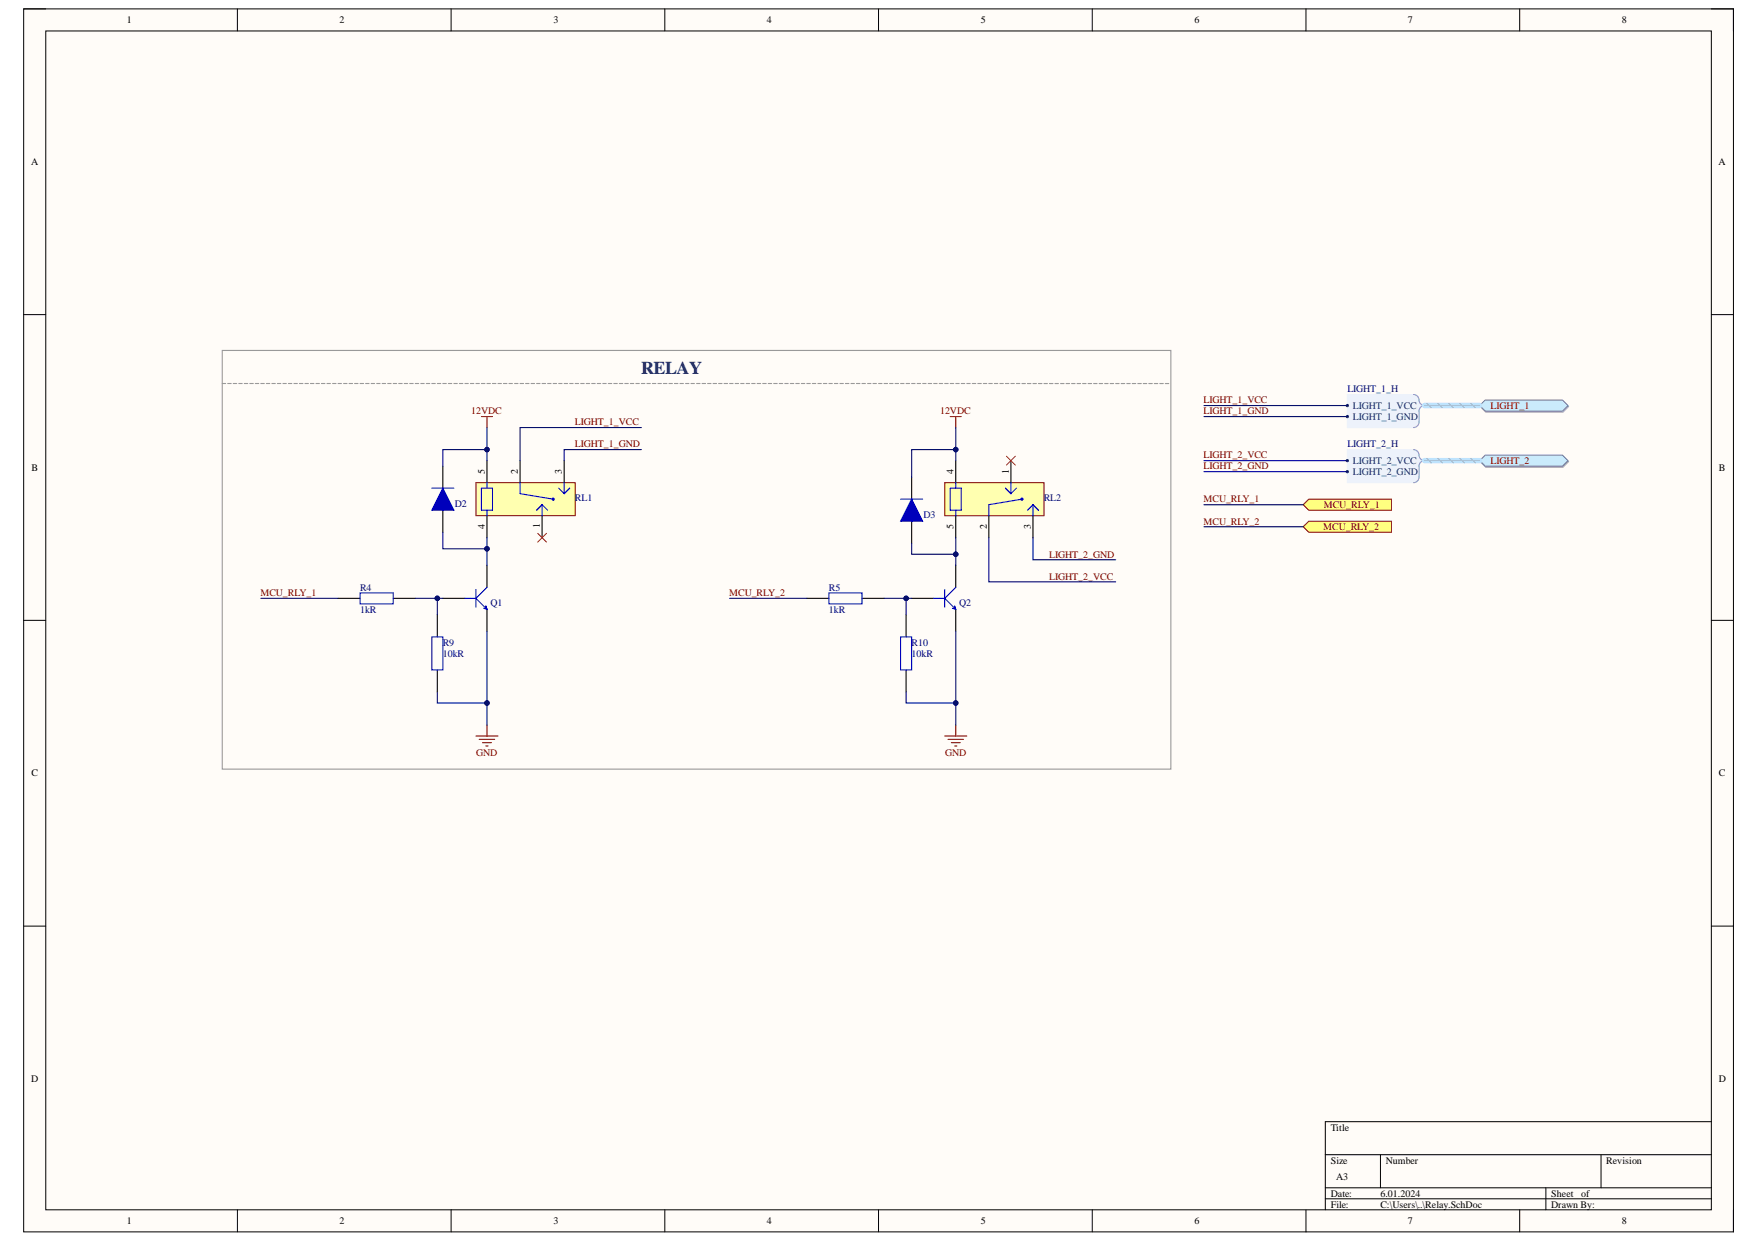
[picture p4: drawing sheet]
<svg xmlns="http://www.w3.org/2000/svg" width="297mm" height="210mm" viewBox="0 0 297 210" stroke-linecap="round" stroke-linejoin="round" font-family="sans-serif">
<path d="M4 1.5h288.7v206.5h-288.7z" fill-rule="evenodd" fill="#fffcf8"/>
<path d="M4 1.5h288.7v206.5h-288.7z" fill="none" stroke="#000" stroke-width=".17"/>
<path d="M7.7 5.2h281.3v199.1h-281.3z" fill-rule="evenodd" fill="#fffcf8"/>
<g fill="none" stroke="#000" stroke-width=".17">
<path d="M4 1.5h3.7M7.7 5.2h281.3v199.1h-281.3zM40.1 1.5v3.7M76.2 1.5v3.7M112.3 1.5v3.7M148.4 1.5v3.7M184.4 1.5v3.7M220.5 1.5v3.7M256.6 1.5v3.7M289 1.5h3.7v3.7M4 53.1h3.7M289 53.1h3.7"/>
<path d="M4 104.8h3.7M289 104.8h3.7M4 156.4h3.7M289 156.4h3.7M223.8 195h65.2M233.1 195v5.6M270.4 195v5.6M289 189.4h-65.2v14.9M40.1 204.3v3.7M76.2 204.3v3.7M112.3 204.3v3.7M148.4 204.3v3.7"/>
<path d="M184.4 204.3v3.7M220.5 204.3v3.7M223.8 200.6h65.2M223.8 202.4h65.2M256.6 204.3v3.7M261 200.6v3.7M292.7 204.3v3.7"/>
</g>
<path d="M80.4 81.5h16.7v5.6h-16.7z" fill-rule="evenodd" fill="#ffffb0"/>
<path d="M80.4 81.5h16.7v5.6h-16.7z" fill="none" stroke="#800000" stroke-width=".17"/>
<path d="M82.2 77.8v3.7M87.8 77.8v3.7M95.3 77.8v3.7M82.2 87.1v3.7M91.5 87.1v3.7" fill="none" stroke="#000" stroke-width=".19"/>
<path d="M81.3 82.4h1.9v3.8h-1.9zM82.2 81.5v.9M82.2 86.2v.9M87.8 81.5v1.9l5.6 .9" fill="none" stroke="#00f" stroke-width=".19"/>
<circle cx="93.4" cy="84.3" r=".19" fill="#00f"/>
<g fill="none" stroke="#00f" stroke-width=".19">
<path d="M72.9 82.4h3.7M91.5 85.2v1.9M91.5 85.2l-.9 1M91.5 85.2l1 1M94.3 82.4l1 1M95.3 81.5v1.9M96.2 82.4l-.9 1"/>
<circle cx="93.4" cy="84.3" r=".19"/>
</g>
<path d="M37.5 59.2h160.2v70.7h-160.2z" fill="none" stroke="#999" stroke-width=".19"/>
<path d="M81.3 70.3h1.9M82.2 70.3v1.9" fill="none" stroke="#800000" stroke-width=".19"/>
<path d="M74.8 78.7v3.7M74.8 86.2v3.7" fill="none" stroke="#000" stroke-width=".19"/>
<path d="M74.8 82.4l1.8 3.8h-3.7z" fill="#00f"/>
<path d="M74.8 82.4l1.8 3.8h-3.7zM80.4 99.6v2.9M82.2 99.2l-1.8 1.8M60.8 100.1h5.6v1.9h-5.6zM72.9 107.6h1.9v5.5h-1.9zM78.5 101h1.9M80.4 101l1.8 1.9M81.7 102.7l.5 .2M82 102.3l.2 .6" fill="none" stroke="#00f" stroke-width=".19"/>
<path d="M90.8 90.1l1.5 1.5M92.3 90.1l-1.5 1.5" fill="none" stroke="#f00" stroke-width=".17"/>
<path d="M82.2 95.5v3.7M57.1 101h3.7M66.4 101h3.7M73.8 103.8v3.8M73.8 113.1v3.8M74.8 101h3.7M82.2 102.9v3.7" fill="none" stroke="#000" stroke-width=".19"/>
<path d="M80.4 124.3h3.7M80.9 124.9h2.6M81.5 125.4h1.5M82 126h.4M82.2 122.4v1.9" fill="none" stroke="#800000" stroke-width=".19"/>
<path d="M159.5 81.5h16.8v5.6h-16.8z" fill-rule="evenodd" fill="#ffffb0"/>
<path d="M159.5 81.5h16.8v5.6h-16.8z" fill="none" stroke="#800000" stroke-width=".17"/>
<path d="M161.4 77.8v3.7M170.7 77.8v3.7M161.4 87.1v3.7M167 87.1v3.7M174.4 87.1v3.7" fill="none" stroke="#000" stroke-width=".19"/>
<path d="M160.5 82.4h1.8v3.8h-1.8zM161.4 81.5v.9M161.4 86.2v.9M172.6 84.3l-5.6 .9v1.9" fill="none" stroke="#00f" stroke-width=".19"/>
<circle cx="172.6" cy="84.3" r=".19" fill="#00f"/>
<g fill="none" stroke="#00f" stroke-width=".19">
<path d="M152.1 84.3h3.7M169.8 82.4l.9 1M170.7 81.5v1.9M171.6 82.4l-.9 1M174.4 85.2v1.9M174.4 85.2l1 1M174.4 85.2l-.9 1"/>
<circle cx="172.6" cy="84.3" r=".19"/>
</g>
<path d="M160.5 70.3h1.8M161.4 70.3v1.9" fill="none" stroke="#800000" stroke-width=".19"/>
<path d="M153.9 80.6v3.7M153.9 88v3.7" fill="none" stroke="#000" stroke-width=".19"/>
<path d="M153.9 84.3l1.9 3.7h-3.7z" fill="#00f"/>
<path d="M153.9 84.3l1.9 3.7h-3.7zM159.5 99.6v2.9M161.4 99.2l-1.9 1.8M140 100.1h5.6v1.9h-5.6zM152.1 107.6h1.8v5.5h-1.8zM157.7 101h1.8M159.5 101l1.9 1.9M160.8 102.7l.6 .2M161.2 102.3l.2 .6" fill="none" stroke="#00f" stroke-width=".19"/>
<path d="M170 77l1.5 1.5M171.5 77l-1.5 1.5" fill="none" stroke="#f00" stroke-width=".17"/>
<path d="M161.4 95.5v3.7M136.2 101h3.8M145.6 101h3.7M153 103.8v3.8M153 113.1v3.8M153.9 101h3.8M161.4 102.9v3.7" fill="none" stroke="#000" stroke-width=".19"/>
<path d="M159.5 124.3h3.8M160.1 124.9h2.6M160.7 125.4h1.4M161.2 126h.4M161.4 122.4v1.9" fill="none" stroke="#800000" stroke-width=".19"/>
<g fill="none" stroke="#999" stroke-width=".19">
<path d="M37.5 64.8h.6M38.5 64.8h.5M39.4 64.8h.6M40.3 64.8h.6M41.3 64.8h.5M42.2 64.8h.6M43.1 64.8h.6M44 64.8h.6M45 64.8h.6M45.9 64.8h.6M46.8 64.8h.6M47.8 64.8h.6"/>
<path d="M48.7 64.8h.6M49.6 64.8h.6M50.6 64.8h.6M51.5 64.8h.6M52.4 64.8h.6M53.4 64.8h.5M54.3 64.8h.6M55.2 64.8h.6M56.2 64.8h.5M57.1 64.8h.6M58 64.8h.6M58.9 64.8h.6"/>
<path d="M59.9 64.8h.6M60.8 64.8h.6M61.7 64.8h.6M62.7 64.8h.6M63.6 64.8h.6M64.5 64.8h.6M65.5 64.8h.5M66.4 64.8h.6M67.3 64.8h.6M68.3 64.8h.5M69.2 64.8h.6M70.1 64.8h.6"/>
<path d="M71.1 64.8h.5M72 64.8h.6M72.9 64.8h.6M73.8 64.8h.6M74.8 64.8h.6M75.7 64.8h.6M76.6 64.8h.6M77.6 64.8h.6M78.5 64.8h.6M79.4 64.8h.6M80.4 64.8h.5M81.3 64.8h.6"/>
<path d="M82.2 64.8h.6M83.2 64.8h.5M84.1 64.8h.6M85 64.8h.6M86 64.8h.5M86.9 64.8h.6M87.8 64.8h.6M88.8 64.8h.5M89.7 64.8h.6M90.6 64.8h.6M91.5 64.8h.6M92.5 64.8h.6"/>
<path d="M93.4 64.8h.6M94.3 64.8h.6M95.3 64.8h.6M96.2 64.8h.6M97.1 64.8h.6M98.1 64.8h.5M99 64.8h.6M99.9 64.8h.6M100.9 64.8h.5M101.8 64.8h.6M102.7 64.8h.6M103.7 64.8h.5"/>
<path d="M104.6 64.8h.6M105.5 64.8h.6M106.4 64.8h.6M107.4 64.8h.6M108.3 64.8h.6M109.2 64.8h.6M110.2 64.8h.6M111.1 64.8h.6M112 64.8h.6M113 64.8h.5M113.9 64.8h.6M114.8 64.8h.6"/>
<path d="M115.8 64.8h.5M116.7 64.8h.6M117.6 64.8h.6M118.6 64.8h.5M119.5 64.8h.6M120.4 64.8h.6M121.3 64.8h.6M122.3 64.8h.6M123.2 64.8h.6M124.1 64.8h.6M125.1 64.8h.6M126 64.8h.6"/>
<path d="M126.9 64.8h.6M127.9 64.8h.6M128.8 64.8h.6M129.7 64.8h.6M130.7 64.8h.5M131.6 64.8h.6M132.5 64.8h.6M133.5 64.8h.5M134.4 64.8h.6M135.3 64.8h.6M136.2 64.8h.6M137.2 64.8h.6"/>
<path d="M138.1 64.8h.6M139 64.8h.6M140 64.8h.6M140.9 64.8h.6M141.8 64.8h.6M142.8 64.8h.5M143.7 64.8h.6M144.6 64.8h.6M145.6 64.8h.5M146.5 64.8h.6M147.4 64.8h.6M148.4 64.8h.5"/>
<path d="M149.3 64.8h.6M150.2 64.8h.6M151.2 64.8h.5M152.1 64.8h.6M153 64.8h.6M153.9 64.8h.6M154.9 64.8h.6M155.8 64.8h.6M156.7 64.8h.6M157.7 64.8h.6M158.6 64.8h.6M159.5 64.8h.6"/>
<path d="M160.5 64.8h.5M161.4 64.8h.6M162.3 64.8h.6M163.3 64.8h.5M164.2 64.8h.6M165.1 64.8h.6M166.1 64.8h.5M167 64.8h.6M167.9 64.8h.6M168.8 64.8h.6M169.8 64.8h.6M170.7 64.8h.6"/>
<path d="M171.6 64.8h.6M172.6 64.8h.6M173.5 64.8h.6M174.4 64.8h.6M175.4 64.8h.5M176.3 64.8h.6M177.2 64.8h.6M178.2 64.8h.5M179.1 64.8h.6M180 64.8h.6M181 64.8h.5M181.9 64.8h.6"/>
<path d="M182.8 64.8h.6M183.8 64.8h.5M184.7 64.8h.6M185.6 64.8h.6M186.5 64.8h.6M187.5 64.8h.6M188.4 64.8h.6M189.3 64.8h.6M190.3 64.8h.6M191.2 64.8h.6M192.1 64.8h.6M193.1 64.8h.5"/>
<path d="M194 64.8h.6M194.9 64.8h.6M195.9 64.8h.5M196.8 64.8h.6"/>
</g>
<path d="M220.1 85.2l.9-.9h14v1.9h-14z" fill-rule="evenodd" fill="#ffff80"/>
<path d="M220.1 85.2l.9-.9h14v1.9h-14z" fill="none" stroke="#800000" stroke-width=".17"/>
<path d="M220.1 89l.9-1h14v1.9h-14z" fill-rule="evenodd" fill="#ffff80"/>
<path d="M220.1 89l.9-1h14v1.9h-14z" fill="none" stroke="#800000" stroke-width=".17"/>
<path d="M227.5 66.6h11.2a.96 .96 0 0 1 .9 1.2l.3 .4 .4 .3-.4 .3-.3 .4v2.1l-.1 .4-.3 .4-.5 .1h-11.2z" fill-rule="evenodd" fill="#edf2fb"/>
<path d="M227.5 66.6h11.2a.96 .96 0 0 1 .9 1.2l.3 .4 .4 .3-.4 .3-.3 .4v2.1l-.1 .4-.3 .4-.5 .1h-11.2z" fill="none" stroke="#edf2fb" stroke-width=".17"/>
<path d="M238.7 66.6a1.08 1.08 0 0 1 1 1.3l.5 .5 .4 .1a.93 .93 0 0 0-1 .9v1.9a.92 .92 0 0 1-.9 .9" fill="none" stroke="#8f9ec9" stroke-width=".19"/>
<circle cx="227.5" cy="68.5" r=".19" fill="#003a70"/>
<circle cx="227.5" cy="68.5" r=".19" fill="none" stroke="#003a70" stroke-width=".17"/>
<circle cx="227.5" cy="70.3" r=".19" fill="#003a70"/>
<circle cx="227.5" cy="70.3" r=".19" fill="none" stroke="#003a70" stroke-width=".17"/>
<path d="M250.9 67.7h13l1 1-1 .9h-13l-.9-.9z" fill-rule="evenodd" fill="#b4c3ca"/>
<path d="M250.9 67.7h13l1 1-1 .9h-13l-.9-.9z" fill="none" stroke="#a0afb6" stroke-width=".17"/>
<path d="M249.9 68.5l.9-.9h13.1l.9 .9-.9 .9h-13.1z" fill-rule="evenodd" fill="#c7edff"/>
<path d="M249.9 68.5l.9-.9h13.1l.9 .9-.9 .9h-13.1z" fill="none" stroke="#63899b" stroke-width=".17"/>
<path d="M227.5 75.9h11.2a.96 .96 0 0 1 .9 1.2l.3 .4 .4 .3-.4 .3-.3 .4v2.1l-.1 .4-.3 .4-.5 .1h-11.2z" fill-rule="evenodd" fill="#edf2fb"/>
<path d="M227.5 75.9h11.2a.96 .96 0 0 1 .9 1.2l.3 .4 .4 .3-.4 .3-.3 .4v2.1l-.1 .4-.3 .4-.5 .1h-11.2z" fill="none" stroke="#edf2fb" stroke-width=".17"/>
<path d="M238.7 75.9a1.08 1.08 0 0 1 1 1.3l.5 .5 .4 .1a.93 .93 0 0 0-1 .9v1.9a.92 .92 0 0 1-.9 .9" fill="none" stroke="#8f9ec9" stroke-width=".19"/>
<circle cx="227.5" cy="77.8" r=".19" fill="#003a70"/>
<circle cx="227.5" cy="77.8" r=".19" fill="none" stroke="#003a70" stroke-width=".17"/>
<circle cx="227.5" cy="79.6" r=".19" fill="#003a70"/>
<circle cx="227.5" cy="79.6" r=".19" fill="none" stroke="#003a70" stroke-width=".17"/>
<path d="M250 78l.9-1h13l1 1-1 .9h-13z" fill-rule="evenodd" fill="#b4c3ca"/>
<path d="M250 78l.9-1h13l1 1-1 .9h-13z" fill="none" stroke="#a0afb6" stroke-width=".17"/>
<path d="M249.9 77.8l.9-.9h13.1l.9 .9-.9 .9h-13.1z" fill-rule="evenodd" fill="#c7edff"/>
<path d="M249.9 77.8l.9-.9h13.1l.9 .9-.9 .9h-13.1z" fill="none" stroke="#63899b" stroke-width=".17"/>
<path d="M161.4 75.9v1.9" fill="none" stroke="#000080" stroke-width=".19"/>
<circle cx="161.4" cy="75.9" r=".37" fill="#000080"/>
<circle cx="161.4" cy="75.9" r=".37" fill="none" stroke="#000080" stroke-width=".17"/>
<path d="M240.6 68.5h9.3" fill="none" stroke="#bde3ff" stroke-width=".93"/>
<path d="M240.9 68.2l.8 .6M242.8 68.2l.7 .6M244.7 68.2l.7 .6M246.5 68.2l.8 .6M248.4 68.2l.7 .6" fill="none" stroke="#9fc5e8" stroke-width=".28"/>
<path d="M240.6 68.5h9.3" fill="none" stroke="#9fc5e8" stroke-width=".19"/>
<path d="M44 101h13.1M70.1 101h4.7" fill="none" stroke="#000080" stroke-width=".19"/>
<circle cx="73.8" cy="101" r=".37" fill="#000080"/>
<circle cx="73.8" cy="101" r=".37" fill="none" stroke="#000080" stroke-width=".17"/>
<path d="M73.8 116.9v1.8h8.4v3.7" fill="none" stroke="#000080" stroke-width=".19"/>
<circle cx="82.2" cy="118.7" r=".37" fill="#000080"/>
<circle cx="82.2" cy="118.7" r=".37" fill="none" stroke="#000080" stroke-width=".17"/>
<path d="M74.8 89.9v2.8h7.4v2.8" fill="none" stroke="#000080" stroke-width=".19"/>
<circle cx="82.2" cy="92.7" r=".37" fill="#000080"/>
<circle cx="82.2" cy="92.7" r=".37" fill="none" stroke="#000080" stroke-width=".17"/>
<path d="M82.2 77.8v-1.9h-7.4v2.8" fill="none" stroke="#000080" stroke-width=".19"/>
<circle cx="82.2" cy="75.9" r=".37" fill="#000080"/>
<circle cx="82.2" cy="75.9" r=".37" fill="none" stroke="#000080" stroke-width=".17"/>
<path d="M108.3 72.2h-20.5v5.6M108.3 75.9h-13v1.9M123.2 101h13M149.3 101h4.6" fill="none" stroke="#000080" stroke-width=".19"/>
<circle cx="153" cy="101" r=".37" fill="#000080"/>
<circle cx="153" cy="101" r=".37" fill="none" stroke="#000080" stroke-width=".17"/>
<path d="M153 116.9v1.8h8.4v3.7" fill="none" stroke="#000080" stroke-width=".19"/>
<circle cx="161.4" cy="118.7" r=".37" fill="#000080"/>
<circle cx="161.4" cy="118.7" r=".37" fill="none" stroke="#000080" stroke-width=".17"/>
<path d="M153.9 91.7v1.9h7.5v1.9" fill="none" stroke="#000080" stroke-width=".19"/>
<circle cx="161.4" cy="93.6" r=".37" fill="#000080"/>
<circle cx="161.4" cy="93.6" r=".37" fill="none" stroke="#000080" stroke-width=".17"/>
<path d="M161.4 72.2v3.7h-7.5v4.7" fill="none" stroke="#000080" stroke-width=".19"/>
<circle cx="161.4" cy="75.9" r=".37" fill="#000080"/>
<circle cx="161.4" cy="75.9" r=".37" fill="none" stroke="#000080" stroke-width=".17"/>
<path d="M203.3 79.6h24.2M203.3 77.8h24.2M203.3 70.3h24.2M203.3 68.5h24.2M167 90.8v7.5h21.4M174.4 90.8v3.7h14M203.3 89h16.8M203.3 85.2h16.8M73.8 101v2.8" fill="none" stroke="#000080" stroke-width=".19"/>
<circle cx="73.8" cy="101" r=".37" fill="#000080"/>
<circle cx="73.8" cy="101" r=".37" fill="none" stroke="#000080" stroke-width=".17"/>
<path d="M82.2 106.6v12.1" fill="none" stroke="#000080" stroke-width=".19"/>
<circle cx="82.2" cy="118.7" r=".37" fill="#000080"/>
<circle cx="82.2" cy="118.7" r=".37" fill="none" stroke="#000080" stroke-width=".17"/>
<path d="M82.2 90.8v1.9" fill="none" stroke="#000080" stroke-width=".19"/>
<circle cx="82.2" cy="92.7" r=".37" fill="#000080"/>
<circle cx="82.2" cy="92.7" r=".37" fill="none" stroke="#000080" stroke-width=".17"/>
<path d="M82.2 72.2v3.7" fill="none" stroke="#000080" stroke-width=".19"/>
<circle cx="82.2" cy="75.9" r=".37" fill="#000080"/>
<circle cx="82.2" cy="75.9" r=".37" fill="none" stroke="#000080" stroke-width=".17"/>
<path d="M153 101v2.8" fill="none" stroke="#000080" stroke-width=".19"/>
<circle cx="153" cy="101" r=".37" fill="#000080"/>
<circle cx="153" cy="101" r=".37" fill="none" stroke="#000080" stroke-width=".17"/>
<path d="M161.4 106.6v12.1" fill="none" stroke="#000080" stroke-width=".19"/>
<circle cx="161.4" cy="118.7" r=".37" fill="#000080"/>
<circle cx="161.4" cy="118.7" r=".37" fill="none" stroke="#000080" stroke-width=".17"/>
<path d="M161.4 90.8v2.8" fill="none" stroke="#000080" stroke-width=".19"/>
<circle cx="161.4" cy="93.6" r=".37" fill="#000080"/>
<circle cx="161.4" cy="93.6" r=".37" fill="none" stroke="#000080" stroke-width=".17"/>
<path d="M240.6 77.8h9.3" fill="none" stroke="#bde3ff" stroke-width=".93"/>
<path d="M240.9 77.5l.8 .6M242.8 77.5l.7 .6M244.7 77.5l.7 .6M246.5 77.5l.8 .6M248.4 77.5l.7 .6" fill="none" stroke="#9fc5e8" stroke-width=".28"/>
<path d="M240.6 77.8h9.3" fill="none" stroke="#9fc5e8" stroke-width=".19"/>
<text font-size="3" fill="#073763" x="108.3" y="63.2">RELAY</text>
<g font-size="1.7">
<text x="21.4" y="3.9">1</text>
<text x="57.3" y="3.9">2</text>
<text x="93.5" y="3.9">3</text>
<text x="129.5" y="3.9">4</text>
<text x="165.6" y="3.9">5</text>
<text x="201.7" y="3.9">6</text>
<text x="237.8" y="3.9">7</text>
<text x="273.9" y="3.9">8</text>
<text x="5.2" y="27.9">A</text>
<text x="290.2" y="27.9">A</text>
<text x="5.3" y="79.5">B</text>
<text x="81.9" y="80" transform="rotate(-90 81.9 80)">5</text>
<text x="87.5" y="80" transform="rotate(-90 87.5 80)">2</text>
<text x="94.9" y="80" transform="rotate(-90 94.9 80)">3</text>
<text x="161" y="80" transform="rotate(-90 161 80)">4</text>
<text x="170.3" y="80" transform="rotate(-90 170.3 80)">1</text>
<text x="290.3" y="79.5">B</text>
<text x="81.9" y="89.4" transform="rotate(-90 81.9 89.4)">4</text>
<text x="91.2" y="89.2" transform="rotate(-90 91.2 89.2)">1</text>
<text x="161" y="89.3" transform="rotate(-90 161 89.3)">5</text>
<text x="166.6" y="89.4" transform="rotate(-90 166.6 89.4)">2</text>
<text x="174.1" y="89.3" transform="rotate(-90 174.1 89.3)">3</text>
<text x="5.3" y="131.1">C</text>
<text x="290.3" y="131.1">C</text>
<text x="5.2" y="182.7">D</text>
<text x="290.3" y="182.7">D</text>
<text x="224.7" y="190.9">Title</text>
<text x="224.7" y="196.5">Size</text>
<text x="234" y="196.5">Number</text>
<text x="271.3" y="196.5">Revision</text>
<text x="224.7" y="202.1">Date:</text>
<text x="224.7" y="203.9">File:</text>
<text x="225.7" y="199.3">A3</text>
<text x="233.1" y="202.1">6.01.2024</text>
<text x="233.1" y="203.9">C:\Users\..\Relay.SchDoc</text>
<text x="261.9" y="202.1">Sheet</text>
<text x="261.9" y="203.9">Drawn By:</text>
<text x="267" y="202.1">of</text>
<text x="21.4" y="206.7">1</text>
<text x="57.3" y="206.7">2</text>
<text x="93.5" y="206.7">3</text>
<text x="129.5" y="206.7">4</text>
<text x="165.6" y="206.7">5</text>
<text x="201.7" y="206.7">6</text>
<text x="237.8" y="206.7">7</text>
<text x="273.9" y="206.7">8</text>
</g>
<g font-size="1.7" fill="#800000">
<text x="79.6" y="70">12VDC</text>
<text x="97.1" y="71.8">LIGHT_1_VCC</text>
<text x="158.8" y="70">12VDC</text>
<text x="203.2" y="68.1">LIGHT_1_VCC</text>
<text x="203.2" y="70">LIGHT_1_GND</text>
<text x="251.7" y="69">LIGHT_1</text>
<text x="97.1" y="75.5">LIGHT_1_GND</text>
<text x="203.2" y="77.4">LIGHT_2_VCC</text>
<text x="203.2" y="79.2">LIGHT_2_GND</text>
<text x="251.7" y="78.3">LIGHT_2</text>
<text x="203.2" y="88.6">MCU_RLY_2</text>
<text x="203.2" y="84.8">MCU_RLY_1</text>
<text x="223.5" y="89.6">MCU_RLY_2</text>
<text x="223.5" y="85.8">MCU_RLY_1</text>
<text x="177.2" y="94.2">LIGHT_2_GND</text>
<text x="44" y="100.7">MCU_RLY_1</text>
<text x="123.1" y="100.7">MCU_RLY_2</text>
<text x="177.2" y="97.9">LIGHT_2_VCC</text>
<text x="80.4" y="127.7">GND</text>
<text x="159.6" y="127.7">GND</text>
</g>
<g font-size="1.7" fill="#000080">
<text x="227.5" y="66.2">LIGHT_1_H</text>
<text x="227.5" y="75.5">LIGHT_2_H</text>
<text x="76.8" y="85.6">D2</text>
<text x="97.1" y="84.7">RL1</text>
<text x="156" y="87.4">D3</text>
<text x="176.3" y="84.7">RL2</text>
<text x="60.8" y="99.8">R4</text>
<text x="140" y="99.8">R5</text>
<text x="60.8" y="103.5">1kR</text>
<text x="82.8" y="102.3">Q1</text>
<text x="140" y="103.5">1kR</text>
<text x="162" y="102.3">Q2</text>
<text x="74.8" y="110.9">10kR</text>
<text x="74.8" y="109.1">R9</text>
<text x="153.9" y="110.9">10kR</text>
<text x="153.9" y="109.1">R10</text>
</g>
<g font-size="1.7" fill="#003a70">
<text x="228.5" y="69">LIGHT_1_VCC</text>
<text x="228.5" y="70.9">LIGHT_1_GND</text>
<text x="228.5" y="78.3">LIGHT_2_VCC</text>
<text x="228.5" y="80.2">LIGHT_2_GND</text>
</g>
</svg>
